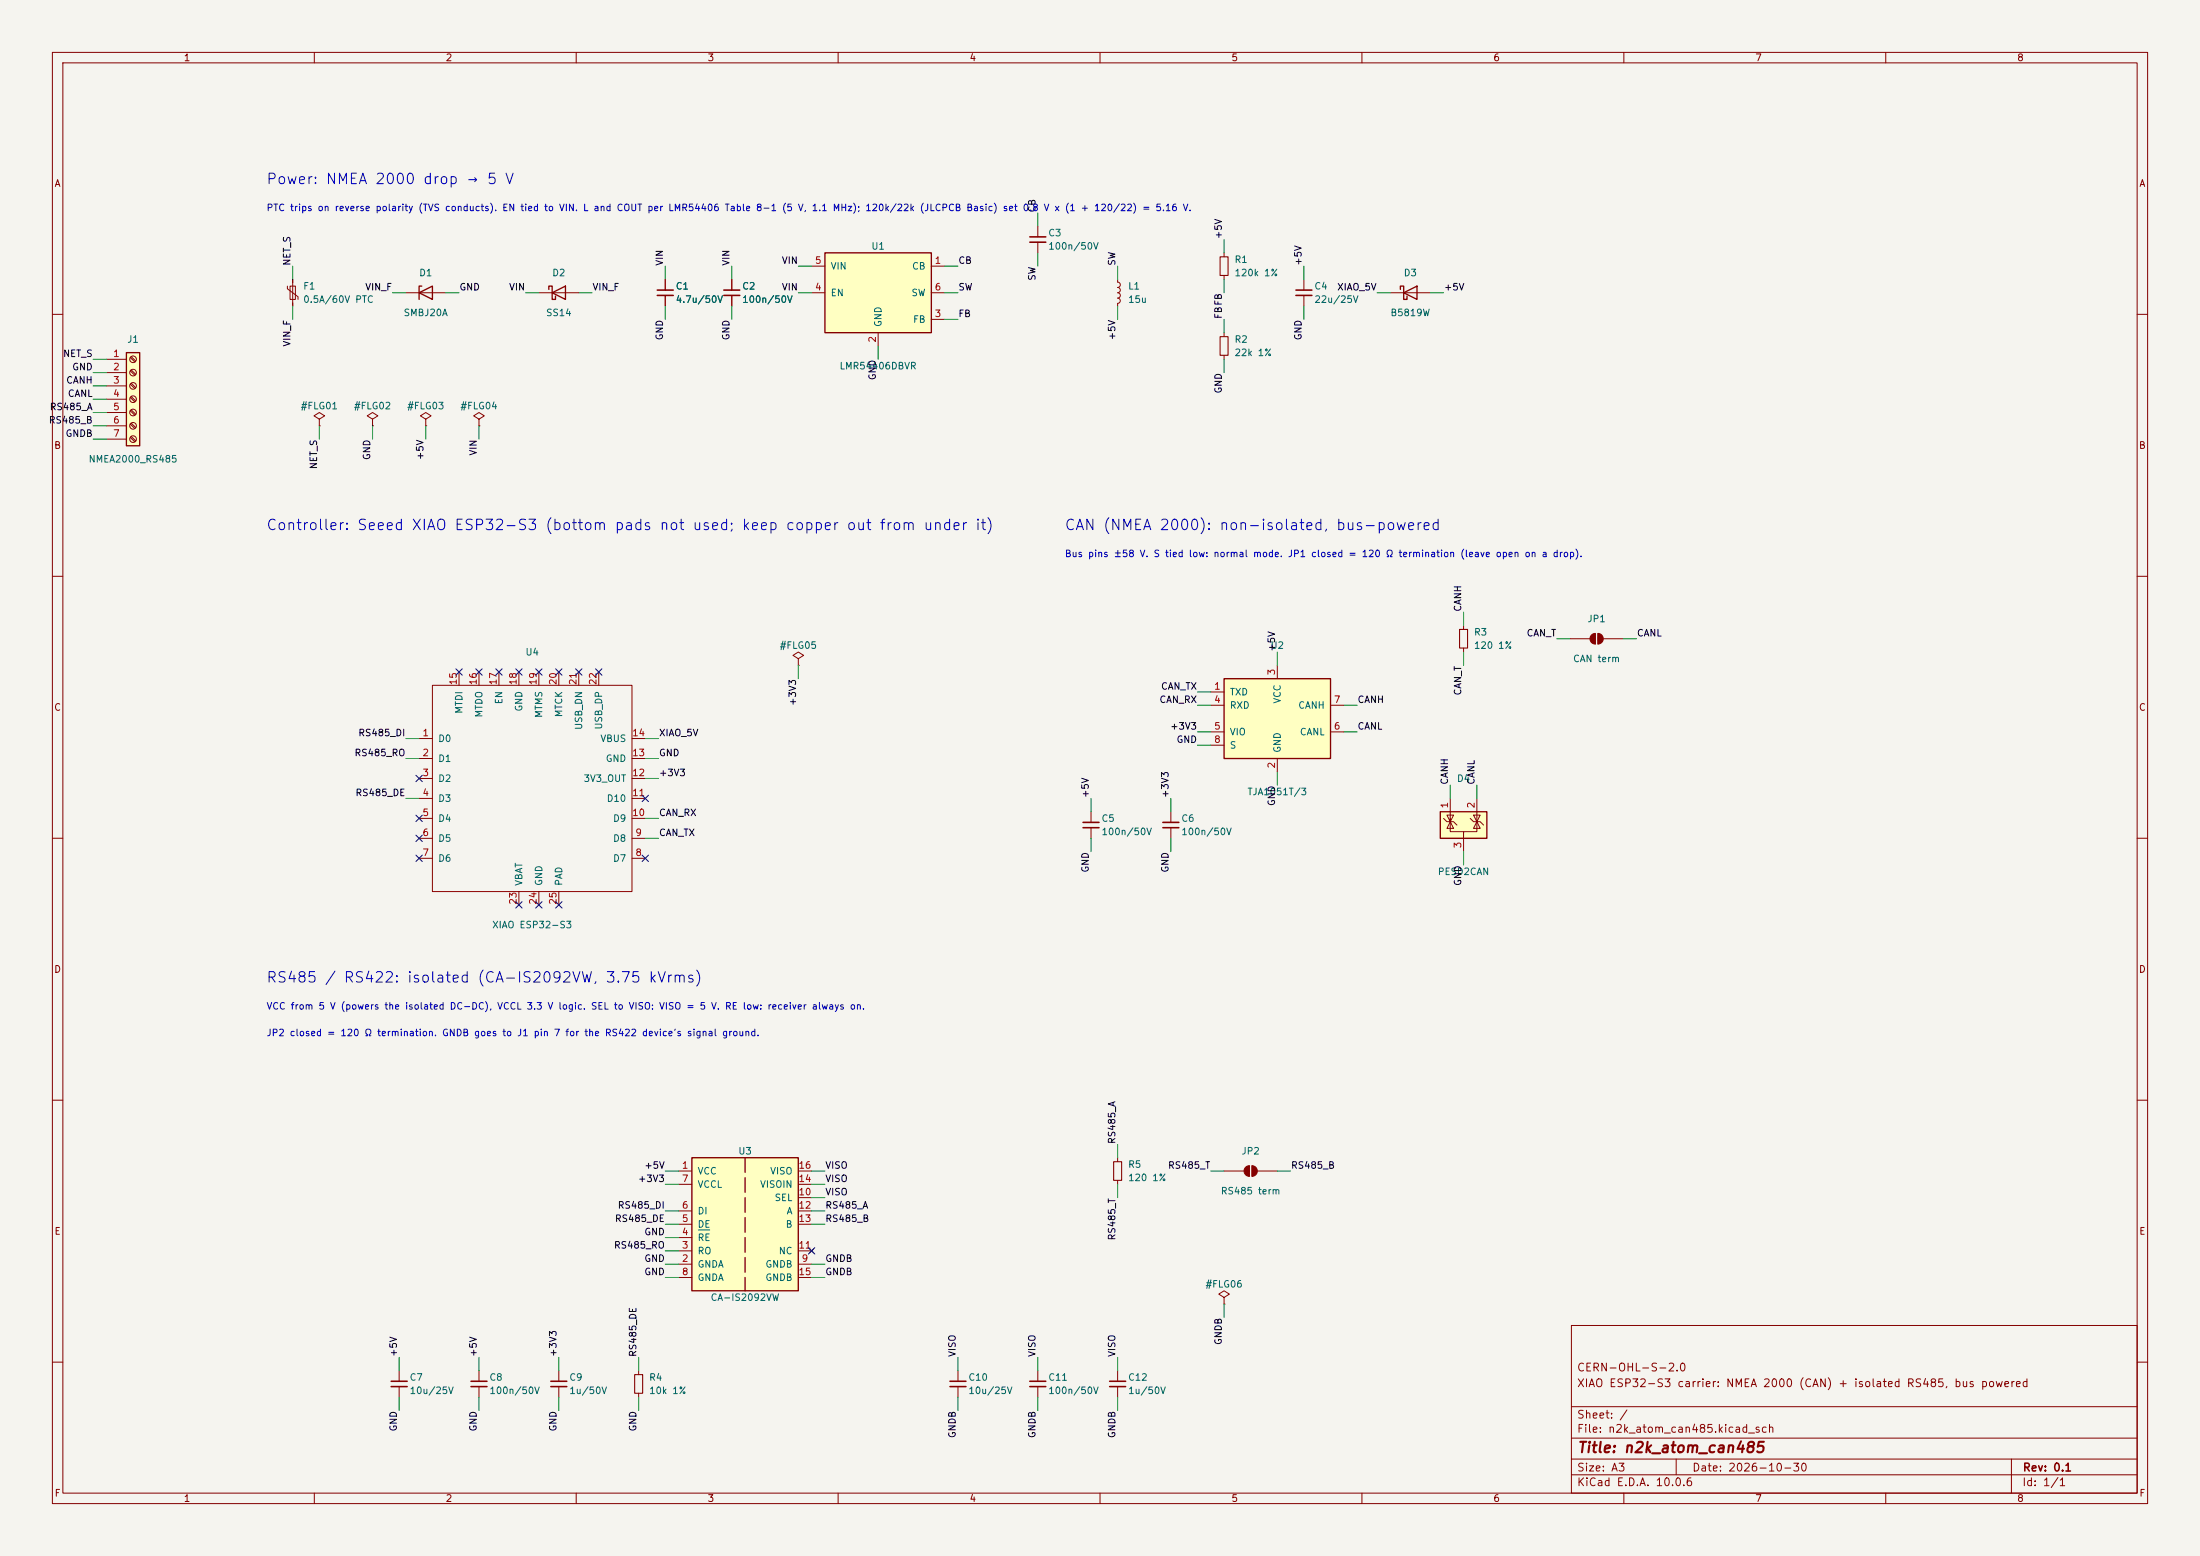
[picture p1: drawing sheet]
<svg xmlns="http://www.w3.org/2000/svg" width="420mm" height="297mm" viewBox="0 0 420 297" stroke-linecap="round" stroke-linejoin="round" font-family="sans-serif">
<path d="M0 0h420v297h-420z" fill="#f5f4ef" stroke="#f5f4ef" stroke-width=".19"/>
<g fill="none" stroke="#840000" stroke-width=".19">
<path d="M10 10h400v277h-400zM12 12h396v273h-396zM60 10v2M110 10v2M160 10v2M210 10v2M260 10v2M310 10v2M360 10v2M213.4 53.3v.5l.3 .2 .2 .4-.2 .3-.3 .2 .4 .3v.5l-.4 .2 .3 .1 .2 .4-.2 .4-.3 .1 .3 .1 .2 .4-.2 .4-.3 .1v.5M10 60h2M408 60h2"/>
<path d="M81.3 80l1-.6-1-.7-1 .7 1 .6v1.3M81.3 81.3h.1M91.4 80l1.1-.6-1.1-.7-1 .7 1 .6v1.3M91.4 81.3h.1M10 110h2M408 110h2M152.4 125.7l1-.6-1-.6-1 .6 1 .6v1.3M152.4 127h.1M299.7 121.9h3.8M304.5 120.9v2M305.1 120.9v2M306.1 121.9h3.8"/>
<path d="M10 160h2M208.3 154.9v2.1M208.3 158v2M408 160h2M10 210h2M408 210h2M213.4 221v.7M213.4 225.3v.8M233.7 247.6l1-.6-1-.6-1 .6 1 .6v1.3M233.7 248.9h.1M300 253h108v32h-108zM10 260h2"/>
<path d="M300 278.5h108M300 274.5h108M300 268.5h108M320 278.5v3M384 278.5v6.5M408 260h2M60 285v2M110 285v2M160 285v2M210 285v2M260 285v2M300 281.5h108"/>
<path d="M310 285v2M360 285v2"/>
</g>
<path d="M206.8 157h3M206.8 158h3" fill="none" stroke="#840000" stroke-width=".3"/>
<path d="M212.6 221.7h1.5v3.6h-1.5z" fill="none" stroke="#840000" stroke-width=".2"/>
<g fill="#840000" stroke="#840000" stroke-width=".19">
<path d="M303.8 121.2l.7-.3v2a1.02 1.02 0 0 1-.9-.6 1.02 1.02 0 0 1 .2-1.1z"/>
<path d="M305.1 120.9a1.02 1.02 0 0 1 1 1 1.02 1.02 0 0 1-1 1z"/>
</g>
<path d="M275 154.9h8.8v5.1h-8.8z" fill="#ffffc2"/>
<path d="M275 154.9h8.8v5.1h-8.8z" fill="none" stroke="#840000" stroke-width=".25"/>
<g fill="none" stroke="#840000" stroke-width=".19">
<path d="M233.7 48.3v.7M233.7 52.6v.7M248.9 53.3v2.1M248.9 56.4v2M233.7 63.5v.8M233.7 67.8v.8M71.1 80l1-.6-1-.7-1 .7 1 .6v1.3M71.1 81.3h.1M275.6 156.2l.6 .6h1.3l.6 .7M276.9 156.8v2h5v-2M276.9 156.8l.6 1.3h-1.3zM276.9 156.2v.6l.6-1.2h-1.3l.7 1.2"/>
<path d="M276.9 152.4v4.4M279.4 158.8v3.8M280.7 156.2l.6 .6h1.3l.6 .7M281.3 155.6h1.3l-.7 1.2zM281.9 156.8l.7 1.3h-1.3zM281.9 152.4v4.4M76.2 261.6v2.1M76.2 264.7v2M91.4 261.6v2.1M91.4 264.7v2M106.7 261.6v2.1M106.7 264.7v2"/>
<path d="M182.9 261.6v2.1M182.9 264.7v2M198.1 261.6v2.1M198.1 264.7v2M213.4 261.6v2.1M213.4 264.7v2"/>
</g>
<path d="M232.9 49h1.5v3.6h-1.5zM232.9 64.3h1.5v3.5h-1.5z" fill="none" stroke="#840000" stroke-width=".2"/>
<g fill="none" stroke="#840000" stroke-width=".3">
<path d="M247.4 55.4h3M247.4 56.4h3M74.7 263.7h3M74.7 264.7h3M89.9 263.7h3.1M89.9 264.7h3.1M105.2 263.7h3M105.2 264.7h3M181.4 263.7h3M181.4 264.7h3M196.6 263.7h3M196.6 264.7h3"/>
<path d="M211.8 263.7h3.1M211.8 264.7h3.1"/>
</g>
<path d="M24.1 67.3h2.6v17.8h-2.6z" fill="#ffffc2"/>
<path d="M24.1 67.3h2.6v17.8h-2.6z" fill="none" stroke="#840000" stroke-width=".25"/>
<g fill="none" stroke="#840000" stroke-width=".19">
<path d="M20.3 68.6h3.8M20.3 71.1h3.8M20.3 73.7h3.8M20.3 76.2h3.8M20.3 78.7h3.8M24.9 68.2l.8 .9M24.9 70.8l.8 .8M24.9 73.3l.8 .9M24.9 75.9l.8 .8M24.9 78.4l.8 .8M25 68.1l.9 .8M25 70.6l.9 .9"/>
<path d="M25 73.2l.9 .8M25 75.7l.9 .8M25 78.2l.9 .9M20.3 81.3h3.8M20.3 83.8h3.8M24.9 80.9l.8 .9M24.9 83.5l.8 .8M25 80.8l.9 .8M25 83.3l.9 .9"/>
<circle cx="25.4" cy="73.7" r=".63"/>
<circle cx="25.4" cy="71.1" r=".63"/>
<circle cx="25.4" cy="78.7" r=".63"/>
<circle cx="25.4" cy="76.2" r=".63"/>
<circle cx="25.4" cy="68.6" r=".63"/>
<circle cx="25.4" cy="83.8" r=".63"/>
<circle cx="25.4" cy="81.3" r=".63"/>
</g>
<path d="M233.7 129.5h20.3v15.3h-20.3z" fill="#ffffc2"/>
<path d="M80 55.9l2.5-1.3v2.6zM80.5 54.6h-.5v2.6M267.3 55.2v-.6h.7v2.6h.6v-.7M268 55.9l2.5-1.3v2.6zM233.7 129.5h20.3v15.3h-20.3z" fill="none" stroke="#840000" stroke-width=".25"/>
<g fill="none" stroke="#840000" stroke-width=".19">
<path d="M54.9 54.6v.5l2 1.5v.6M55.4 54.6h1v2.6h-1zM55.9 53.3v5.1M77.5 55.9h7.6M265.4 55.9h7.6M61 80l1-.6-1-.7-1.1 .7 1.1 .6v1.3M61 81.3h.1M231.1 132.1h2.6M231.1 134.6h2.6M231.1 139.7h2.6M243.8 127v2.5M254 134.6h2.5"/>
<path d="M254 139.7h2.5M231.1 142.2h2.6M243.8 144.8v2.5"/>
</g>
<path d="M157.5 48.3h20.3v15.2h-20.3z" fill="#ffffc2"/>
<path d="M104.8 55.2v-.6h.6v2.6h.6v-.7M105.4 55.9l2.5-1.3v2.6zM157.5 48.3h20.3v15.2h-20.3z" fill="none" stroke="#840000" stroke-width=".25"/>
<path d="M102.9 55.9h7.6M154.9 50.8h2.6M154.9 55.9h2.6M177.8 50.8h2.5M177.8 55.9h2.5M167.6 63.5v2.5M177.8 61h2.5" fill="none" stroke="#840000" stroke-width=".19"/>
<path d="M132.1 221h20.3v25.4h-20.3z" fill="#ffffc2"/>
<path d="M132.1 221h20.3v25.4h-20.3z" fill="none" stroke="#840000" stroke-width=".25"/>
<path d="M142.2 221v25.4" fill="none" stroke="#840000" stroke-width=".25" stroke-dasharray="2.8 1"/>
<g fill="none" stroke="#840000" stroke-width=".19">
<path d="M127 53.3v2.1M127 56.4v2M139.7 53.3v2.1M139.7 56.4v2M198.1 43.2v2M198.1 46.2v2.1M279.4 119.4v.7M82.5 130.8h38.1v39.4h-38.1zM87.6 128.3v2.5M91.4 128.3v2.5M95.2 128.3v2.5M99.1 128.3v2.5"/>
<path d="M102.9 128.3v2.5M106.7 128.3v2.5M110.5 128.3v2.5M114.3 128.3v2.5M279.4 123.7v.8M80 141h2.5M80 144.8h2.5M80 148.6h2.5M80 152.4h2.5M80 156.2h2.5M120.6 141h2.6M120.6 144.8h2.6"/>
<path d="M120.6 148.6h2.6M120.6 152.4h2.6M120.6 156.2h2.6M223.5 154.9v2.1M223.5 158v2M80 160h2.5M80 163.8h2.5M99.1 170.2v2.5M102.9 170.2v2.5M106.7 170.2v2.5M120.6 160h2.6M120.6 163.8h2.6"/>
<path d="M129.5 223.5h2.6M129.5 238.8h2.6M129.5 236.2h2.6M129.5 233.7h2.6M129.5 231.1h2.6M129.5 226.1h2.6M152.4 223.5h2.5M152.4 238.8h2.5M152.4 233.7h2.5M152.4 231.1h2.5M152.4 226.1h2.5M152.4 228.6h2.5"/>
<path d="M154.6 238.4l.7 .7M155.3 238.4l-.7 .7M233.7 223.5h3.8M238.5 222.5v2M239 222.5v2M240 223.5h3.8M129.5 241.3h2.6M129.5 243.8h2.6M152.4 241.3h2.5M152.4 243.8h2.5M121.9 261.6v.8M121.9 265.9v.8"/>
</g>
<path d="M133.3 234.8h2.2" fill="none" stroke="#006464" stroke-width=".19"/>
<path d="M125.5 55.4h3M125.5 56.4h3M138.2 55.4h3M138.2 56.4h3M196.6 45.2h3M196.6 46.2h3M222 157h3M222 158h3" fill="none" stroke="#840000" stroke-width=".3"/>
<path d="M278.6 120.1h1.6v3.6h-1.6zM121.2 262.4h1.5v3.5h-1.5z" fill="none" stroke="#840000" stroke-width=".2"/>
<g fill="#840000" stroke="#840000" stroke-width=".19">
<path d="M237.8 222.8l.7-.3v2a1.02 1.02 0 0 1-.9-.6 1.02 1.02 0 0 1 .2-1.1z"/>
<path d="M239 222.5a1.02 1.02 0 0 1 1 1 1.02 1.02 0 0 1-1 1z"/>
</g>
<g fill="none" stroke="#009600" stroke-width=".19">
<path d="M55.9 50.8v2.5M55.9 58.4v2.6M74.9 55.9h2.6M85.1 55.9h2.5M100.3 55.9h2.6M110.5 55.9h2.5M127 50.8v2.5M127 58.4v2.6M139.7 50.8v2.5M139.7 58.4v2.6M152.4 55.9h2.5M152.4 50.8h2.5"/>
<path d="M180.3 55.9h2.6M180.3 50.8h2.6M198.1 40.6v2.6M198.1 48.3v2.5M213.4 50.8v2.5M213.4 58.4v2.6M233.7 45.7v2.6M233.7 53.3v2.6M248.9 50.8v2.5M248.9 58.4v2.6M262.9 55.9h2.5M273 55.9h2.6"/>
<path d="M17.8 73.7h2.5M17.8 76.2h2.5M17.8 78.7h2.5M17.8 68.6h2.5M17.8 71.1h2.5M167.6 66v2.6M180.3 61h2.6M233.7 61v2.5M233.7 68.6v2.5M17.8 83.8h2.5M17.8 81.3h2.5M61 81.3v2.5"/>
<path d="M71.1 81.3v2.5M81.3 81.3v2.5M91.4 81.3v2.5M279.4 116.8v2.6M152.4 127v2.5M228.6 134.6h2.5M228.6 132.1h2.5M228.6 139.7h2.5M243.8 124.5v2.5M256.5 134.6h2.6M256.5 139.7h2.6M279.4 124.5v2.5"/>
<path d="M297.2 121.9h2.5M309.9 121.9h2.5M77.5 141h2.5M77.5 144.8h2.5M77.5 152.4h2.5M123.2 141h2.5M123.2 156.2h2.5M123.2 148.6h2.5M123.2 144.8h2.5M208.3 152.4v2.5M223.5 152.4v2.5M228.6 142.2h2.5"/>
<path d="M243.8 147.3v2.6M276.9 149.9v2.5M281.9 149.9v2.5M123.2 160h2.5M208.3 160v2.6M223.5 160v2.6M279.4 162.6v2.5M213.4 218.4v2.6M127 223.5h2.5M127 238.8h2.5M127 233.7h2.5M127 236.2h2.5"/>
<path d="M127 226.1h2.5M127 231.1h2.5M154.9 223.5h2.6M154.9 233.7h2.6M154.9 226.1h2.6M154.9 231.1h2.6M154.9 228.6h2.6M213.4 226.1v2.5M231.1 223.5h2.6M243.8 223.5h2.6M76.2 259.1v2.5M91.4 259.1v2.5"/>
<path d="M106.7 259.1v2.5M121.9 259.1v2.5M127 241.3h2.5M127 243.8h2.5M154.9 241.3h2.6M154.9 243.8h2.6M182.9 259.1v2.5M198.1 259.1v2.5M213.4 259.1v2.5M233.7 248.9v2.6M76.2 266.7v2.5M91.4 266.7v2.5"/>
<path d="M106.7 266.7v2.5M121.9 266.7v2.5M182.9 266.7v2.5M198.1 266.7v2.5M213.4 266.7v2.5"/>
</g>
<g fill="none" stroke="#000084" stroke-width=".19">
<path d="M87 127.7l1.2 1.2M88.2 127.7l-1.2 1.2M90.8 127.7l1.2 1.2M92 127.7l-1.2 1.2M94.6 127.7l1.3 1.2M95.9 127.7l-1.3 1.2M98.5 127.7l1.2 1.2M99.7 127.7l-1.2 1.2M102.3 127.7l1.2 1.2M103.5 127.7l-1.2 1.2M106.1 127.7l1.2 1.2M107.3 127.7l-1.2 1.2"/>
<path d="M109.9 127.7l1.2 1.2M111.1 127.7l-1.2 1.2M113.7 127.7l1.2 1.2M114.9 127.7l-1.2 1.2M79.4 155.6l1.2 1.2M79.4 148l1.2 1.2M79.4 159.4l1.2 1.2M80.6 155.6l-1.2 1.2M80.6 148l-1.2 1.2M80.6 159.4l-1.2 1.2M122.6 151.8l1.2 1.2M123.8 151.8l-1.2 1.2"/>
<path d="M79.4 163.2l1.2 1.2M80.6 163.2l-1.2 1.2M98.5 172.1l1.2 1.2M99.7 172.1l-1.2 1.2M102.3 172.1l1.2 1.2M103.5 172.1l-1.2 1.2M106.1 172.1l1.2 1.2M107.3 172.1l-1.2 1.2M122.6 163.2l1.2 1.2M123.8 163.2l-1.2 1.2M154.3 238.2l1.2 1.2M155.5 238.2l-1.2 1.2"/>
</g>
<g font-size="2" fill="#0000c2">
<text x="50.7" y="35.7">Power: NMEA 2000 drop → 5 V</text>
<text x="50.7" y="101.7">Controller: Seeed XIAO ESP32-S3 (bottom pads not used; keep copper out from under it)</text>
<text x="203.1" y="101.7">CAN (NMEA 2000): non-isolated, bus-powered</text>
<text x="50.7" y="188.1">RS485 / RS422: isolated (CA-IS2092VW, 3.75 kVrms)</text>
</g>
<text font-size="2" fill="#840000" x="301" y="277.8">Title: n2k_atom_can485</text>
<g font-size="1.5" fill="#840000">
<text x="300.9" y="262.1">CERN-OHL-S-2.0</text>
<text x="300.9" y="265.1">XIAO ESP32-S3 carrier: NMEA 2000 (CAN) + isolated RS485, bus powered</text>
<text x="300.9" y="273.8">File: n2k_atom_can485.kicad_sch</text>
<text x="300.9" y="271.1">Sheet: /</text>
<text x="300.9" y="281.2">Size: A3</text>
<text x="322.9" y="281.2">Date: 2026-10-30</text>
<text x="386" y="281.2">Rev: 0.1</text>
<text x="300.9" y="284">KiCad E.D.A. 10.0.6</text>
<text x="385.9" y="284">Id: 1/1</text>
</g>
<g font-size="1.3" fill="#840000">
<text x="35" y="12">1</text>
<text x="85" y="12">2</text>
<text x="135" y="12">3</text>
<text x="185" y="12">4</text>
<text x="235" y="12">5</text>
<text x="285" y="12">6</text>
<text x="335" y="12">7</text>
<text x="385" y="12">8</text>
<text x="10.3" y="36">A</text>
<text x="408.3" y="36">A</text>
<text x="10.2" y="86">B</text>
<text x="408.2" y="86">B</text>
<text x="10.2" y="136">C</text>
<text x="408.2" y="136">C</text>
<text x="10.2" y="186">D</text>
<text x="408.2" y="186">D</text>
<text x="10.3" y="236">E</text>
<text x="408.3" y="236">E</text>
<text x="10.3" y="286">F</text>
<text x="35" y="287">1</text>
<text x="85" y="287">2</text>
<text x="135" y="287">3</text>
<text x="185" y="287">4</text>
<text x="235" y="287">5</text>
<text x="285" y="287">6</text>
<text x="335" y="287">7</text>
<text x="385" y="287">8</text>
<text x="408.3" y="286">F</text>
</g>
<g font-size="1.3" fill="#0000c2">
<text x="50.8" y="40.6">PTC trips on reverse polarity (TVS conducts). EN tied to VIN. L and COUT per LMR54406 Table 8-1 (5 V, 1.1 MHz); 120k/22k (JLCPCB Basic) set 0.8 V x (1 + 120/22) = 5.16 V.</text>
<text x="203.2" y="106.7">Bus pins ±58 V. S tied low: normal mode. JP1 closed = 120 Ω termination (leave open on a drop).</text>
<text x="50.8" y="193">VCC from 5 V (powers the isolated DC-DC), VCCL 3.3 V logic. SEL to VISO: VISO = 5 V. RE low: receiver always on.</text>
<text x="50.8" y="198.1">JP2 closed = 120 Ω termination. GNDB goes to J1 pin 7 for the RS422 device's signal ground.</text>
</g>
<g font-size="1.3" fill="#0f0f0f">
<text x="198" y="40.7" transform="rotate(-90 198 40.7)">CB</text>
<text x="233.6" y="45.7" transform="rotate(-90 233.6 45.7)">+5V</text>
<text x="55.8" y="50.8" transform="rotate(-90 55.8 50.8)">NET_S</text>
<text x="126.9" y="50.8" transform="rotate(-90 126.9 50.8)">VIN</text>
<text x="139.6" y="50.8" transform="rotate(-90 139.6 50.8)">VIN</text>
<text x="149.1" y="50.7">VIN</text>
<text x="182.9" y="50.7">CB</text>
<text x="198" y="53.7" transform="rotate(-90 198 53.7)">SW</text>
<text x="213.2" y="50.8" transform="rotate(-90 213.2 50.8)">SW</text>
<text x="248.8" y="50.8" transform="rotate(-90 248.8 50.8)">+5V</text>
<text x="69.6" y="55.8">VIN_F</text>
<text x="87.6" y="55.8">GND</text>
<text x="97.1" y="55.8">VIN</text>
<text x="113" y="55.8">VIN_F</text>
<text x="149.1" y="55.8">VIN</text>
<text x="182.9" y="55.8">SW</text>
<text x="255.2" y="55.8">XIAO_5V</text>
<text x="275.6" y="55.8">+5V</text>
<text x="126.9" y="65.1" transform="rotate(-90 126.9 65.1)">GND</text>
<text x="139.6" y="65.1" transform="rotate(-90 139.6 65.1)">GND</text>
<text x="182.9" y="60.8">FB</text>
<text x="213.2" y="65.1" transform="rotate(-90 213.2 65.1)">+5V</text>
<text x="233.6" y="61" transform="rotate(-90 233.6 61)">FBFB</text>
<text x="248.8" y="65.1" transform="rotate(-90 248.8 65.1)">GND</text>
<text x="11.9" y="68.5">NET_S</text>
<text x="13.7" y="71">GND</text>
<text x="55.8" y="66.3" transform="rotate(-90 55.8 66.3)">VIN_F</text>
<text x="12.5" y="73.5">CANH</text>
<text x="12.8" y="76.1">CANL</text>
<text x="167.5" y="72.7" transform="rotate(-90 167.5 72.7)">GND</text>
<text x="233.6" y="75.2" transform="rotate(-90 233.6 75.2)">GND</text>
<text x="9.2" y="81.2">RS485_B</text>
<text x="9.4" y="78.6">RS485_A</text>
<text x="12.4" y="83.7">GNDB</text>
<text x="60.8" y="89.7" transform="rotate(-90 60.8 89.7)">NET_S</text>
<text x="71" y="87.9" transform="rotate(-90 71 87.9)">GND</text>
<text x="81.2" y="87.9" transform="rotate(-90 81.2 87.9)">+5V</text>
<text x="91.3" y="87.1" transform="rotate(-90 91.3 87.1)">VIN</text>
<text x="279.3" y="116.9" transform="rotate(-90 279.3 116.9)">CANH</text>
<text x="243.7" y="124.5" transform="rotate(-90 243.7 124.5)">+5V</text>
<text x="291.3" y="121.8">CAN_T</text>
<text x="312.4" y="121.8">CANL</text>
<text x="221.5" y="132">CAN_TX</text>
<text x="152.3" y="134.8" transform="rotate(-90 152.3 134.8)">+3V3</text>
<text x="221.2" y="134.5">CAN_RX</text>
<text x="259.1" y="134.5">CANH</text>
<text x="279.3" y="132.9" transform="rotate(-90 279.3 132.9)">CAN_T</text>
<text x="68.3" y="140.8">RS485_DI</text>
<text x="125.7" y="140.8">XIAO_5V</text>
<text x="223.3" y="139.6">+3V3</text>
<text x="224.5" y="142.1">GND</text>
<text x="259.1" y="139.6">CANL</text>
<text x="67.6" y="144.7">RS485_RO</text>
<text x="125.7" y="148.5">+3V3</text>
<text x="125.7" y="144.7">GND</text>
<text x="276.7" y="149.9" transform="rotate(-90 276.7 149.9)">CANH</text>
<text x="281.8" y="149.9" transform="rotate(-90 281.8 149.9)">CANL</text>
<text x="67.7" y="152.3">RS485_DE</text>
<text x="208.2" y="152.4" transform="rotate(-90 208.2 152.4)">+5V</text>
<text x="223.4" y="152.4" transform="rotate(-90 223.4 152.4)">+3V3</text>
<text x="243.7" y="154" transform="rotate(-90 243.7 154)">GND</text>
<text x="125.7" y="159.9">CAN_TX</text>
<text x="125.7" y="156.1">CAN_RX</text>
<text x="208.2" y="166.7" transform="rotate(-90 208.2 166.7)">GND</text>
<text x="223.4" y="166.7" transform="rotate(-90 223.4 166.7)">GND</text>
<text x="279.3" y="169.2" transform="rotate(-90 279.3 169.2)">GND</text>
<text x="213.2" y="218.5" transform="rotate(-90 213.2 218.5)">RS485_A</text>
<text x="121.7" y="225.9">+3V3</text>
<text x="122.9" y="223.4">+5V</text>
<text x="157.5" y="223.4">VISO</text>
<text x="157.5" y="225.9">VISO</text>
<text x="222.9" y="223.4">RS485_T</text>
<text x="246.4" y="223.4">RS485_B</text>
<text x="117.3" y="233.6">RS485_DE</text>
<text x="117.8" y="231">RS485_DI</text>
<text x="157.5" y="228.5">VISO</text>
<text x="157.5" y="231">RS485_A</text>
<text x="157.5" y="233.6">RS485_B</text>
<text x="117.1" y="238.6">RS485_RO</text>
<text x="122.9" y="236.1">GND</text>
<text x="213.2" y="236.9" transform="rotate(-90 213.2 236.9)">RS485_T</text>
<text x="122.9" y="241.2">GND</text>
<text x="122.9" y="243.7">GND</text>
<text x="157.5" y="243.7">GNDB</text>
<text x="157.5" y="241.2">GNDB</text>
<text x="233.6" y="256.8" transform="rotate(-90 233.6 256.8)">GNDB</text>
<text x="76.1" y="259.1" transform="rotate(-90 76.1 259.1)">+5V</text>
<text x="91.3" y="259.1" transform="rotate(-90 91.3 259.1)">+5V</text>
<text x="106.6" y="259.1" transform="rotate(-90 106.6 259.1)">+3V3</text>
<text x="121.8" y="259.1" transform="rotate(-90 121.8 259.1)">RS485_DE</text>
<text x="182.8" y="259.1" transform="rotate(-90 182.8 259.1)">VISO</text>
<text x="198" y="259.1" transform="rotate(-90 198 259.1)">VISO</text>
<text x="213.2" y="259.1" transform="rotate(-90 213.2 259.1)">VISO</text>
<text x="76.1" y="273.3" transform="rotate(-90 76.1 273.3)">GND</text>
<text x="91.3" y="273.3" transform="rotate(-90 91.3 273.3)">GND</text>
<text x="106.6" y="273.3" transform="rotate(-90 106.6 273.3)">GND</text>
<text x="121.8" y="273.3" transform="rotate(-90 121.8 273.3)">GND</text>
<text x="182.8" y="274.6" transform="rotate(-90 182.8 274.6)">GNDB</text>
<text x="198" y="274.6" transform="rotate(-90 198 274.6)">GNDB</text>
<text x="213.2" y="274.6" transform="rotate(-90 213.2 274.6)">GNDB</text>
</g>
<g font-size="1.3" fill="#006464">
<text x="166.2" y="48">U1</text>
<text x="200" y="45.4">C3</text>
<text x="200" y="48">100n/50V</text>
<text x="79.9" y="53">D1</text>
<text x="105.3" y="53">D2</text>
<text x="158.5" y="51.8">VIN</text>
<text x="174" y="51.8">CB</text>
<text x="235.6" y="50.5">R1</text>
<text x="235.6" y="53">120k 1%</text>
<text x="267.9" y="53">D3</text>
<text x="57.8" y="55.6">F1</text>
<text x="57.8" y="58.1">0.5A/60V PTC</text>
<text x="128.9" y="55.6">C1</text>
<text x="128.9" y="58.1">4.7u/50V</text>
<text x="141.6" y="55.6">C2</text>
<text x="141.6" y="58.1">100n/50V</text>
<text x="158.5" y="56.8">EN</text>
<text x="173.9" y="56.8">SW</text>
<text x="215.3" y="55.6">L1</text>
<text x="215.3" y="58.1">15u</text>
<text x="250.8" y="55.6">C4</text>
<text x="250.8" y="58.1">22u/25V</text>
<text x="24.2" y="65.7">J1</text>
<text x="76.9" y="60.7">SMBJ20A</text>
<text x="104.1" y="60.7">SS14</text>
<text x="168.6" y="62.5" transform="rotate(-90 168.6 62.5)">GND</text>
<text x="174.2" y="61.9">FB</text>
<text x="235.6" y="65.7">R2</text>
<text x="265.3" y="60.7">B5819W</text>
<text x="160.2" y="70.8">LMR54406DBVR</text>
<text x="235.6" y="68.3">22k 1%</text>
<text x="57.3" y="78.4">#FLG01</text>
<text x="67.5" y="78.4">#FLG02</text>
<text x="77.6" y="78.4">#FLG03</text>
<text x="87.8" y="78.4">#FLG04</text>
<text x="16.8" y="88.6">NMEA2000_RS485</text>
<text x="302.9" y="119.1">JP1</text>
<text x="100.2" y="125.4">U4</text>
<text x="148.7" y="124.2">#FLG05</text>
<text x="242.4" y="124.2">U2</text>
<text x="281.3" y="121.6">R3</text>
<text x="281.3" y="124.2">120 1%</text>
<text x="300.2" y="126.7">CAN term</text>
<text x="88.6" y="136.3" transform="rotate(-90 88.6 136.3)">MTDI</text>
<text x="92.4" y="137.1" transform="rotate(-90 92.4 137.1)">MTDO</text>
<text x="96.2" y="134.5" transform="rotate(-90 96.2 134.5)">EN</text>
<text x="100" y="135.9" transform="rotate(-90 100 135.9)">GND</text>
<text x="103.8" y="137.1" transform="rotate(-90 103.8 137.1)">MTMS</text>
<text x="107.6" y="137" transform="rotate(-90 107.6 137)">MTCK</text>
<text x="234.7" y="133">TXD</text>
<text x="234.7" y="135.6">RXD</text>
<text x="244.8" y="134.4" transform="rotate(-90 244.8 134.4)">VCC</text>
<text x="247.7" y="135.6">CANH</text>
<text x="83.5" y="141.9">D0</text>
<text x="111.5" y="139.4" transform="rotate(-90 111.5 139.4)">USB_DN</text>
<text x="114.5" y="141.9">VBUS</text>
<text x="115.3" y="139.4" transform="rotate(-90 115.3 139.4)">USB_DP</text>
<text x="234.7" y="140.7">VIO</text>
<text x="234.7" y="143.2">S</text>
<text x="244.8" y="143.8" transform="rotate(-90 244.8 143.8)">GND</text>
<text x="248" y="140.7">CANL</text>
<text x="83.5" y="145.7">D1</text>
<text x="83.5" y="149.6">D2</text>
<text x="111.3" y="149.6">3V3_OUT</text>
<text x="115.5" y="145.7">GND</text>
<text x="278" y="149.6">D4</text>
<text x="83.5" y="153.4">D3</text>
<text x="115.7" y="153.4">D10</text>
<text x="238" y="152.1">TJA1051T/3</text>
<text x="83.5" y="157.2">D4</text>
<text x="83.5" y="161">D5</text>
<text x="116.9" y="161">D8</text>
<text x="116.9" y="157.2">D9</text>
<text x="210.2" y="157.2">C5</text>
<text x="210.2" y="159.7">100n/50V</text>
<text x="225.4" y="157.2">C6</text>
<text x="225.4" y="159.7">100n/50V</text>
<text x="83.5" y="164.8">D6</text>
<text x="116.9" y="164.8">D7</text>
<text x="274.4" y="167.3">PESD2CAN</text>
<text x="100" y="169.2" transform="rotate(-90 100 169.2)">VBAT</text>
<text x="103.8" y="169.2" transform="rotate(-90 103.8 169.2)">GND</text>
<text x="107.6" y="169.2" transform="rotate(-90 107.6 169.2)">PAD</text>
<text x="93.9" y="177.5">XIAO ESP32-S3</text>
<text x="140.8" y="220.7">U3</text>
<text x="236.9" y="220.7">JP2</text>
<text x="133.1" y="224.5">VCC</text>
<text x="133.1" y="227">VCCL</text>
<text x="145" y="227">VISOIN</text>
<text x="146.9" y="224.5">VISO</text>
<text x="215.3" y="223.2">R5</text>
<text x="215.3" y="225.8">120 1%</text>
<text x="133.1" y="232.1">DI</text>
<text x="147.8" y="229.6">SEL</text>
<text x="150.1" y="232.1">A</text>
<text x="232.9" y="228.3">RS485 term</text>
<text x="133.1" y="239.7">RO</text>
<text x="133.1" y="237.2">RE</text>
<text x="133.1" y="234.6">DE</text>
<text x="148.6" y="239.7">NC</text>
<text x="149.9" y="234.6">B</text>
<text x="133.1" y="242.3">GNDA</text>
<text x="133.1" y="244.8">GNDA</text>
<text x="146" y="242.3">GNDB</text>
<text x="146" y="244.8">GNDB</text>
<text x="135.6" y="248.6">CA-IS2092VW</text>
<text x="230" y="246.1">#FLG06</text>
<text x="78.1" y="263.9">C7</text>
<text x="93.3" y="263.9">C8</text>
<text x="108.6" y="263.9">C9</text>
<text x="123.8" y="263.9">R4</text>
<text x="184.8" y="263.9">C10</text>
<text x="200" y="263.9">C11</text>
<text x="215.3" y="263.9">C12</text>
<text x="78.1" y="266.4">10u/25V</text>
<text x="93.3" y="266.4">100n/50V</text>
<text x="108.6" y="266.4">1u/50V</text>
<text x="123.8" y="266.4">10k 1%</text>
<text x="184.8" y="266.4">10u/25V</text>
<text x="200" y="266.4">100n/50V</text>
<text x="215.3" y="266.4">1u/50V</text>
</g>
<g font-size="1.3" fill="#a90000">
<text x="155.5" y="50.7">5</text>
<text x="178.3" y="50.7">1</text>
<text x="155.5" y="55.7">4</text>
<text x="178.3" y="55.7">6</text>
<text x="167.5" y="65.5" transform="rotate(-90 167.5 65.5)">2</text>
<text x="178.3" y="60.8">3</text>
<text x="21.5" y="68.4">1</text>
<text x="21.5" y="71">2</text>
<text x="21.5" y="73.5">3</text>
<text x="21.5" y="76.1">4</text>
<text x="21.5" y="78.6">5</text>
<text x="21.5" y="81.1">6</text>
<text x="21.5" y="83.7">7</text>
<text x="87.5" y="130.9" transform="rotate(-90 87.5 130.9)">15</text>
<text x="91.3" y="130.9" transform="rotate(-90 91.3 130.9)">16</text>
<text x="95.1" y="130.9" transform="rotate(-90 95.1 130.9)">17</text>
<text x="98.9" y="130.9" transform="rotate(-90 98.9 130.9)">18</text>
<text x="102.7" y="130.9" transform="rotate(-90 102.7 130.9)">19</text>
<text x="106.5" y="130.9" transform="rotate(-90 106.5 130.9)">20</text>
<text x="110.4" y="130.9" transform="rotate(-90 110.4 130.9)">21</text>
<text x="114.2" y="130.9" transform="rotate(-90 114.2 130.9)">22</text>
<text x="231.7" y="131.9">1</text>
<text x="243.7" y="129" transform="rotate(-90 243.7 129)">3</text>
<text x="231.7" y="134.5">4</text>
<text x="254.5" y="134.5">7</text>
<text x="80.5" y="140.8">1</text>
<text x="120.6" y="140.8">14</text>
<text x="231.7" y="139.6">5</text>
<text x="231.7" y="142.1">8</text>
<text x="254.5" y="139.6">6</text>
<text x="80.5" y="144.6">2</text>
<text x="80.5" y="148.5">3</text>
<text x="120.6" y="148.5">12</text>
<text x="120.6" y="144.6">13</text>
<text x="243.7" y="146.8" transform="rotate(-90 243.7 146.8)">2</text>
<text x="80.5" y="152.3">4</text>
<text x="120.6" y="152.3">11</text>
<text x="276.7" y="154.4" transform="rotate(-90 276.7 154.4)">1</text>
<text x="281.8" y="154.4" transform="rotate(-90 281.8 154.4)">2</text>
<text x="80.5" y="156.1">5</text>
<text x="80.5" y="159.9">6</text>
<text x="120.6" y="156.1">10</text>
<text x="121.2" y="159.9">9</text>
<text x="80.5" y="163.7">7</text>
<text x="121.2" y="163.7">8</text>
<text x="279.3" y="162" transform="rotate(-90 279.3 162)">3</text>
<text x="98.9" y="172.8" transform="rotate(-90 98.9 172.8)">23</text>
<text x="102.7" y="172.8" transform="rotate(-90 102.7 172.8)">24</text>
<text x="106.5" y="172.8" transform="rotate(-90 106.5 172.8)">25</text>
<text x="130.1" y="223.4">1</text>
<text x="130.1" y="225.9">7</text>
<text x="152.3" y="225.9">14</text>
<text x="152.3" y="223.4">16</text>
<text x="130.1" y="233.5">5</text>
<text x="130.1" y="231">6</text>
<text x="152.3" y="228.5">10</text>
<text x="152.3" y="231">12</text>
<text x="152.3" y="233.5">13</text>
<text x="130.1" y="238.6">3</text>
<text x="130.1" y="236.1">4</text>
<text x="152.3" y="238.6">11</text>
<text x="130.1" y="241.2">2</text>
<text x="130.1" y="243.7">8</text>
<text x="152.3" y="243.7">15</text>
<text x="152.9" y="241.2">9</text>
</g>
</svg>
